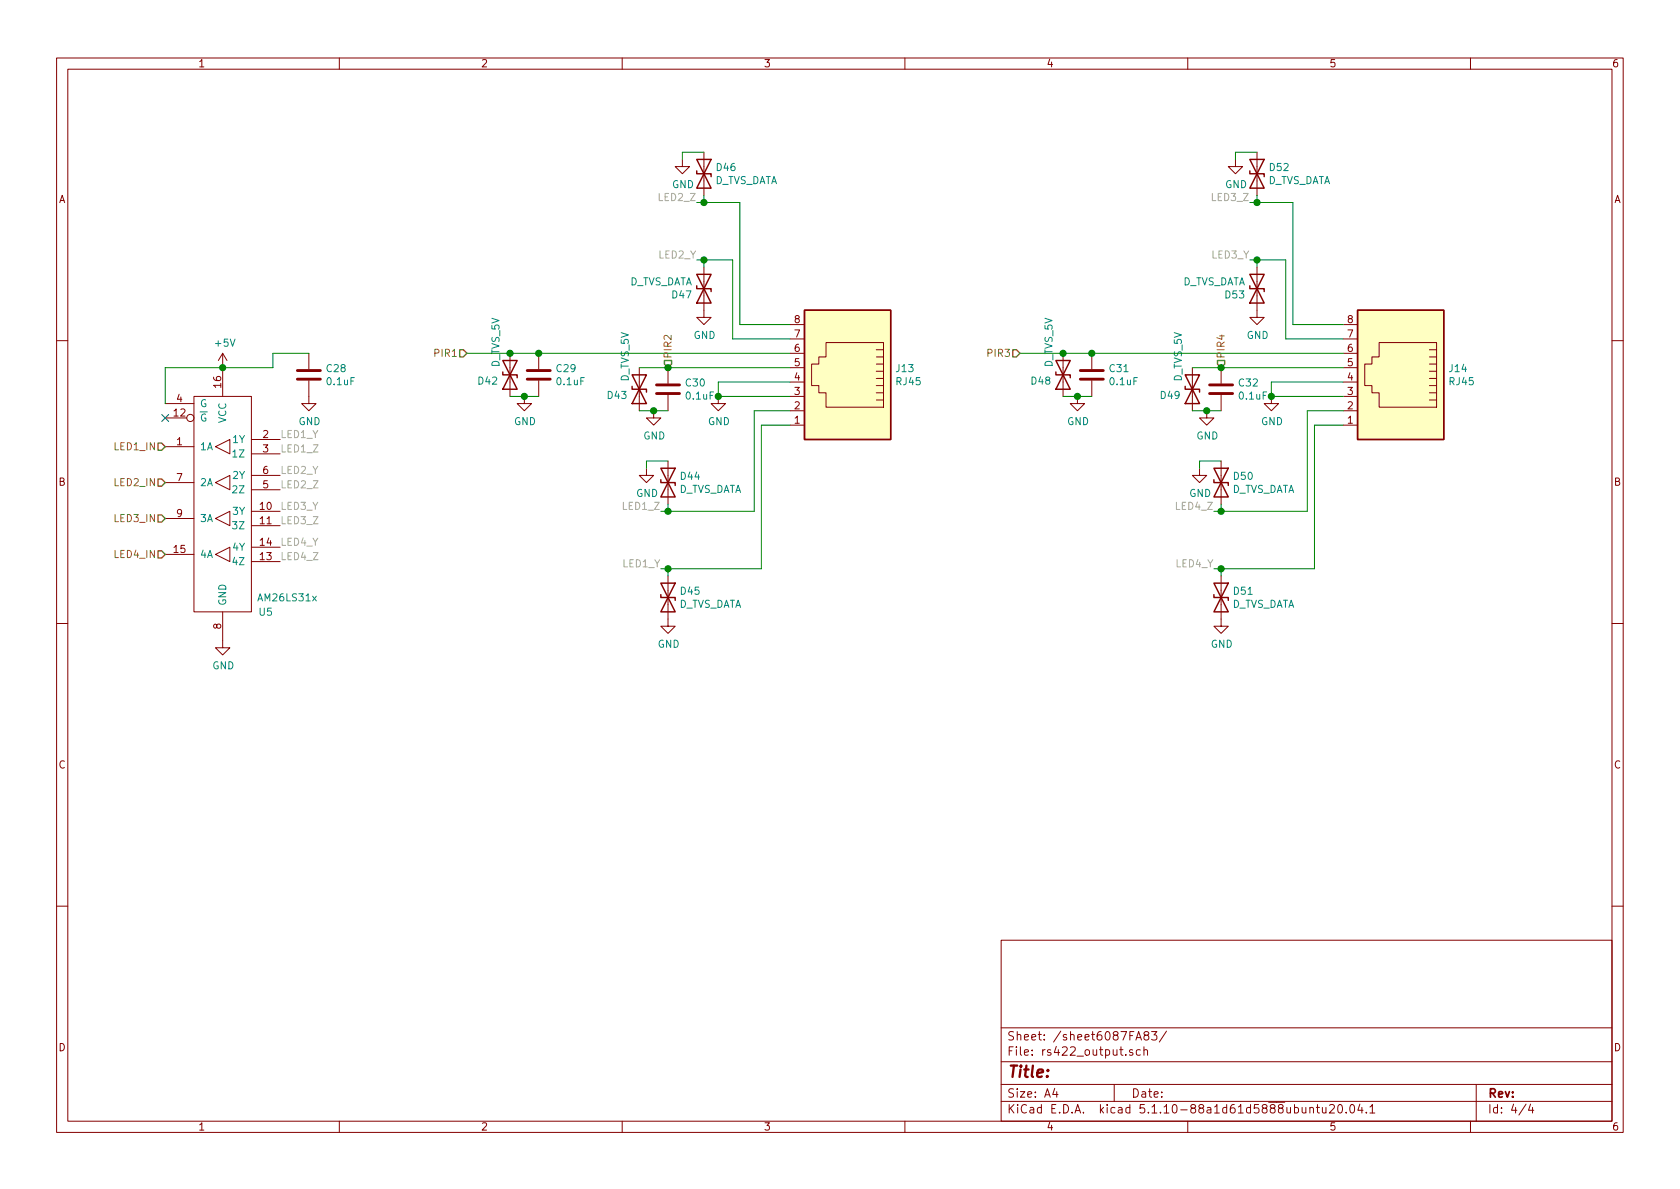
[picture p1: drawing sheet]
<svg xmlns="http://www.w3.org/2000/svg" width="297mm" height="210mm" viewBox="0 0 297 210" stroke-linecap="round" stroke-linejoin="round" font-family="sans-serif">
<g fill="none" stroke="#840000" stroke-width=".18">
<path d="M10 10.3h277v189.9h-277zM12 12.2h273v186.1h-273zM60 10.3v1.9M110 10.3v1.9M160 10.3v1.9M210 10.3v1.9M260 10.3v1.9M120.6 28.2v1.3h1.3l-1.3 1.2-1.2-1.2h1.2M124.5 26.9v7.6M218.4 28.2v1.3h1.3l-1.3 1.2-1.2-1.2h1.2M222.2 26.9v7.6M124.5 47.2v8.9h1.2l-1.2 1.3-1.3-1.3h1.3"/>
<path d="M139.7 59.9h2.5M139.7 57.4h2.5M222.2 47.2v8.9h1.3l-1.3 1.3-1.2-1.3h1.2M237.5 59.9h2.5M237.5 57.4h2.5M10 60.2h2M29.2 79h5.1M29.2 73.9h3.8M29.2 71.4h5.1M34.3 70.1h10.1v38.1h-10.1zM38.1 79l2.5-1.3v2.6zM39.4 62.5l-.8 1.2"/>
<path d="M39.4 62.5v7.6M39.4 62.5l.7 1.2M44.4 77.7h5.1M54.6 67.3v4.1h1.3l-1.3 1.2-1.3-1.2h1.3M54.6 62.5v2.8M90.2 62.5v7.6M92.7 70.1v1.3h1.3l-1.3 1.2-1.3-1.2h1.3M95.2 62.5v2.8M95.2 67.3v2.8M113 65v7.6M115.6 72.6v1.3h1.2l-1.2 1.3-1.3-1.3h1.3M118.1 65v2.8"/>
<path d="M118.1 69.8v2.8M127 70.1v1.3h1.3l-1.3 1.2-1.3-1.2h1.3M139.7 75.2h2.5M139.7 72.6h2.5M139.7 70.1h2.5M139.7 67.6h2.5M139.7 65h2.5M139.7 62.5h2.5M146 60.6h10.2v11.4h-10.2v-2.5h-1.2v-1.3h-1.3v-3.8h1.3v-1.3h1.2zM154.9 70.7h1.3M154.9 69.5h1.3M154.9 68.2h1.3"/>
<path d="M154.9 66.9h1.3M154.9 65.7h1.3M154.9 64.4h1.3M154.9 63.1h1.3M154.9 61.8h1.3M188 62.5v7.6M190.5 70.1v1.3h1.3l-1.3 1.2-1.3-1.2h1.3M193 62.5v2.8M193 67.3v2.8M210.8 65v7.6M213.4 72.6v1.3h1.2l-1.2 1.3-1.3-1.3h1.3M215.9 65v2.8"/>
<path d="M215.9 69.8v2.8M224.8 70.1v1.3h1.3l-1.3 1.2-1.3-1.2h1.3M237.5 75.2h2.5M237.5 72.6h2.5M237.5 70.1h2.5M237.5 67.6h2.5M237.5 65h2.5M237.5 62.5h2.5M243.8 60.6h10.2v11.4h-10.2v-2.5h-1.2v-1.3h-1.3v-3.8h1.3v-1.3h1.2zM252.7 70.7h1.3M252.7 69.5h1.3M252.7 68.2h1.3"/>
<path d="M252.7 66.9h1.3M252.7 65.7h1.3M252.7 64.4h1.3M252.7 63.1h1.3M252.7 61.8h1.3M285 60.2h2M29.2 98h5.1M29.2 85.3h5.1M29.2 91.7h5.1M38.1 98l2.5-1.2v2.5zM38.1 91.7l2.5-1.3v2.6zM38.1 85.3l2.5-1.2v2.5z"/>
<path d="M44.4 90.4h5.1M44.4 93h5.1M44.4 99.3h5.1M44.4 96.8h5.1M44.4 80.3h5.1M44.4 86.6h5.1M44.4 84.1h5.1M114.3 82.8v1.3h1.3l-1.3 1.2-1.3-1.2h1.3M118.1 81.5v7.6M212.1 82.8v1.3h1.3l-1.3 1.2-1.3-1.2h1.3M215.9 81.5v7.6M10 110.3h2"/>
<path d="M39.4 108.2v6.3h1.2l-1.2 1.3-1.3-1.3h1.3M118.1 101.8v8.9h1.3l-1.3 1.3-1.3-1.3h1.3M215.9 101.8v8.9h1.3l-1.3 1.3-1.3-1.3h1.3M285 110.3h2M10 160.2h2M177 166.3h108v32h-108zM285 160.2h2M60 198.3v1.9M110 198.3v1.9M160 198.3v1.9M177 194.8h108M177 191.8h108"/>
<path d="M177 187.8h108M177 181.8h108M186.5 192.5l-.4 1h1M186.8 193v1M197 191.8v3M200.3 185.7l-.4-.1-.2 .2 .1 .2 .5 .2v.3h-.6M200.8 183.9l.5-1.5 .5 1.5M201 183.5h.7M201.6 185.7l-.4-.1-.3 .3 .1 .6 .2 .1 .4-.1M202.3 185.7l.2-.1 .3 .1 .1 .9M202.3 185.1v1.5M202.5 183.1l-.2-.3v-.2l.2-.2 .5 .1 .1 .2-.1 .2-.6 .2a.48 .48 0 0 0-.1 .7l.2 .1 .5-.1a.48 .48 0 0 0 0-.7h-.2"/>
<path d="M203.6 182.4h.9l-.5 .6 .5 .1v.7l-.2 .1-.7-.1M206.2 182.3l-1.2 2M210 198.3v1.9M231.6 196l.2-.2 .4 .1v.9M231.6 195.8v1M232.7 195.8h.6M232.9 195.3v1.3l.4 .2M233.8 195.8l.1 .9 .3 .1 .2-.1M234.4 195.8v1M235.1 195.5l.2-.2h.4l.2 .5-.9 1h.9M236.7 195.4l.3-.1a.94 .94 0 0 1 0 1.5h-.1a1 1 0 0 1-.2-1.4zM238 196.7v.1"/>
<path d="M238.8 195.5l.3-.2a.94 .94 0 0 1 0 1.5 .82 .82 0 0 1-.3-1.3zM240.4 195.2l-.3 1.1h.9M240.8 195.8v1M241.6 196.7v.1M242.2 195.8l.4-.5v1.5M242.2 196.8h.9M260 198.3v1.9M261 191.8v6.5M269.8 195.2l-1.2 2M270.6 195.2l-.3 1.1h.9M271 195.8v1"/>
<circle cx="33.7" cy="73.9" r=".63"/>
</g>
<g fill="none" stroke="#840000" stroke-width=".25">
<path d="M123.2 30.2v.5h2.5v.5M123.2 28.2l2.5 5.1h-2.5l2.5-5.1zM221 30.2v.5h2.5v.5M221 28.2l2.5 5.1h-2.5l2.5-5.1zM123.2 50.5v.5h2.5v.6M123.2 48.5h2.5l-2.5 5.1h2.5zM142.2 54.9h15.3v22.8h-15.3zM221 50.5v.5h2.5v.6M221 48.5h2.5l-2.5 5.1h2.5zM240 54.9h15.3v22.8h-15.3zM88.9 65.8v.5h2.5v.5M88.9 63.7h2.5l-2.5 5.1h2.5z"/>
<path d="M111.8 68.3v.5h2.5v.5M111.8 66.3h2.5l-2.5 5.1h2.5zM186.7 65.8v.5h2.5v.5M186.7 63.7h2.5l-2.5 5.1h2.5zM209.5 68.3v.5h2.6v.5M209.5 66.3h2.6l-2.6 5.1h2.6zM116.8 84.8v.5h2.6v.5M116.8 82.8l2.6 5.1h-2.6l2.6-5.1zM214.6 84.8v.5h2.6v.5M214.6 82.8l2.6 5.1h-2.6l2.6-5.1zM116.8 105.2v.5h2.6v.5M116.8 103.1l2.6 5.1h-2.6l2.6-5.1z"/>
<path d="M214.6 105.2v.5h2.6v.5M214.6 103.1l2.6 5.1h-2.6l2.6-5.1z"/>
</g>
<g fill="#ffffc2" stroke="#ffffc2" stroke-width=".18">
<path d="M240 54.9h15.3v22.8h-15.3z"/>
<path d="M142.2 54.9h15.3v22.8h-15.3z"/>
</g>
<path d="M52.6 67.1h4M52.6 65.5h4M93.2 67.1h4.1M93.2 65.5h4.1M116.1 69.6h4M116.1 68.1h4M191 67.1h4.1M191 65.5h4.1M213.9 69.6h4M213.9 68.1h4" fill="none" stroke="#840000" stroke-width=".51"/>
<g fill="none" stroke="#008400" stroke-width=".18">
<path d="M123.2 35.8h7.6v21.6h8.9M124.5 26.9h-3.9v1.3M124.5 34.5v1.3M221 35.8h7.6v21.6h8.9M222.2 26.9h-3.8v1.3M222.2 34.5v1.3M123.2 46h6.3v13.9h10.2M124.5 46v1.2M221 46h6.3v13.9h10.2M222.2 46v1.2M54.6 62.5h-6.3v2.5h-19.1v6.4M82.5 62.5h57.2"/>
<path d="M90.2 70.1h5M113 72.6h5.1M113 65h26.7M139.7 67.6h-12.7v2.5h12.7M139.7 72.6h-6.4v17.8h-16.5M139.7 75.2h-5.1v25.4h-17.8M180.3 62.5h57.2M188 70.1h5M210.8 72.6h5.1M210.8 65h26.7M237.5 67.6h-12.7v2.5h12.7M237.5 72.6h-6.4v17.8h-16.5"/>
<path d="M237.5 75.2h-5.1v25.4h-17.8M118.1 81.5h-3.8v1.3M118.1 89.1v1.3M215.9 89.1v1.3M215.9 81.5h-3.8v1.3M118.1 100.6v1.2M215.9 100.6v1.2"/>
</g>
<path d="M27.9 78.4h.7l.6 .6-.6 .6h-.7zM81.3 61.8h.6l.6 .7-.6 .6h-.6zM117.5 63.7h1.2v.7l-.6 .6-.6-.6zM179.1 61.8h.6l.6 .7-.6 .6h-.6zM215.3 63.7h1.2v.7l-.6 .6-.6-.6zM27.9 91.1h.7l.6 .6-.6 .6h-.7zM27.9 84.7h.7l.6 .6-.6 .7h-.7zM27.9 97.4h.7l.6 .6-.6 .7h-.7z" fill="none" stroke="#848400" stroke-width=".25"/>
<g fill="#008400" stroke="#008400" stroke-width=".25">
<circle cx="118.1" cy="65" r=".51"/>
<circle cx="90.2" cy="62.5" r=".51"/>
<circle cx="39.4" cy="65" r=".51"/>
<circle cx="92.7" cy="70.1" r=".51"/>
<circle cx="95.3" cy="62.5" r=".51"/>
<circle cx="115.6" cy="72.6" r=".51"/>
<circle cx="188" cy="62.5" r=".51"/>
<circle cx="222.3" cy="35.8" r=".51"/>
<circle cx="224.8" cy="70.1" r=".51"/>
<circle cx="127" cy="70.1" r=".51"/>
<circle cx="124.5" cy="46" r=".51"/>
<circle cx="215.9" cy="90.4" r=".51"/>
<circle cx="215.9" cy="65" r=".51"/>
<circle cx="193" cy="62.5" r=".51"/>
<circle cx="213.4" cy="72.6" r=".51"/>
<circle cx="215.9" cy="100.6" r=".51"/>
<circle cx="124.5" cy="35.8" r=".51"/>
<circle cx="190.5" cy="70.1" r=".51"/>
<circle cx="222.3" cy="46" r=".51"/>
<circle cx="118.1" cy="90.4" r=".51"/>
<circle cx="118.1" cy="100.6" r=".51"/>
</g>
<path d="M28.6 73.3l1.2 1.2M29.8 73.3l-1.2 1.2" fill="none" stroke="#000084" stroke-width=".18"/>
<text font-size="2.8" fill="#840000" x="178" y="190.5">Title:</text>
<g font-size="2.1" fill="#840000">
<text x="178" y="184">Sheet: /sheet6087FA83/</text>
<text x="178" y="186.7">File: rs422_output.sch</text>
<text x="178" y="196.9">KiCad E.D.A. kicad 5.1.10-88a1d61d5888ubuntu20.04.1</text>
<text x="178" y="194.1">Size: A4</text>
<text x="200" y="194.1">Date:</text>
<text x="263" y="194.1">Rev:</text>
<text x="263" y="196.9">Id: 4/4</text>
</g>
<g font-size="1.8" fill="#840000">
<text x="35" y="11.9">1</text>
<text x="85" y="11.9">2</text>
<text x="135" y="11.9">3</text>
<text x="185" y="11.9">4</text>
<text x="235" y="11.9">5</text>
<text x="285" y="11.9">6</text>
<text x="10.4" y="35.9">A</text>
<text x="285.4" y="35.9">A</text>
<text x="140.5" y="59.7">7</text>
<text x="140.5" y="57.1">8</text>
<text x="238.3" y="59.7">7</text>
<text x="238.3" y="57.1">8</text>
<text x="140.5" y="64.8">5</text>
<text x="140.5" y="62.2">6</text>
<text x="238.3" y="64.8">5</text>
<text x="238.3" y="62.2">6</text>
<text x="31.3" y="71.1">4</text>
<text x="39.1" y="68.5" transform="rotate(-90 39.1 68.5)">16</text>
<text x="140.5" y="69.8">3</text>
<text x="140.5" y="67.3">4</text>
<text x="238.3" y="69.8">3</text>
<text x="238.3" y="67.3">4</text>
<text x="30.8" y="73.7">12</text>
<text x="46.5" y="77.5">2</text>
<text x="140.5" y="74.9">1</text>
<text x="140.5" y="72.4">2</text>
<text x="238.3" y="74.9">1</text>
<text x="238.3" y="72.4">2</text>
<text x="31.3" y="78.7">1</text>
<text x="46.5" y="80">3</text>
<text x="46.5" y="83.8">6</text>
<text x="10.4" y="85.9">B</text>
<text x="31.3" y="85.1">7</text>
<text x="46.5" y="86.4">5</text>
<text x="285.4" y="85.9">B</text>
<text x="31.3" y="91.4">9</text>
<text x="46" y="90.2">10</text>
<text x="46" y="92.7">11</text>
<text x="30.8" y="97.8">15</text>
<text x="46" y="99.1">13</text>
<text x="46" y="96.5">14</text>
<text x="39.1" y="111.2" transform="rotate(-90 39.1 111.2)">8</text>
<text x="10.4" y="135.9">C</text>
<text x="285.4" y="135.9">C</text>
<text x="10.4" y="185.9">D</text>
<text x="285.4" y="185.9">D</text>
<text x="35" y="199.9">1</text>
<text x="85" y="199.9">2</text>
<text x="135" y="199.9">3</text>
<text x="185" y="199.9">4</text>
<text x="235" y="199.9">5</text>
<text x="285" y="199.9">6</text>
</g>
<g font-size="1.8" fill="#9e9e9e">
<text x="116.6" y="35.6">LED2_Z</text>
<text x="214.4" y="35.6">LED3_Z</text>
<text x="116.5" y="45.7">LED2_Y</text>
<text x="214.3" y="45.7">LED3_Y</text>
<text x="49.5" y="77.5">LED1_Y</text>
<text x="49.5" y="83.8">LED2_Y</text>
<text x="49.5" y="80">LED1_Z</text>
<text x="49.5" y="86.4">LED2_Z</text>
<text x="49.5" y="92.7">LED3_Z</text>
<text x="49.5" y="90.2">LED3_Y</text>
<text x="110.3" y="90.2">LED1_Z</text>
<text x="208.1" y="90.2">LED4_Z</text>
<text x="49.5" y="99.1">LED4_Z</text>
<text x="49.5" y="96.5">LED4_Y</text>
<text x="110.2" y="100.3">LED1_Y</text>
<text x="207.9" y="100.3">LED4_Y</text>
</g>
<g font-size="1.8" fill="#008484">
<text x="118.8" y="33.3">GND</text>
<text x="126.2" y="32.6">D_TVS_DATA</text>
<text x="126.7" y="30.2">D46</text>
<text x="216.6" y="33.3">GND</text>
<text x="224" y="32.6">D_TVS_DATA</text>
<text x="224.5" y="30.2">D52</text>
<text x="111.1" y="50.5">D_TVS_DATA</text>
<text x="118.9" y="52.8">D47</text>
<text x="208.9" y="50.5">D_TVS_DATA</text>
<text x="216.7" y="52.8">D53</text>
<text x="122.6" y="59.9">GND</text>
<text x="220.4" y="59.9">GND</text>
<text x="38.2" y="61.3">+5V</text>
<text x="57.8" y="65.8">C28</text>
<text x="88.3" y="65" transform="rotate(-90 88.3 65)">D_TVS_5V</text>
<text x="98.5" y="65.8">C29</text>
<text x="158.5" y="65.8">J13</text>
<text x="186.1" y="65" transform="rotate(-90 186.1 65)">D_TVS_5V</text>
<text x="196.2" y="65.8">C31</text>
<text x="256.3" y="65.8">J14</text>
<text x="57.9" y="68.1">0.1uF</text>
<text x="84.6" y="68">D42</text>
<text x="98.6" y="68.1">0.1uF</text>
<text x="107.5" y="70.6">D43</text>
<text x="111.2" y="67.5" transform="rotate(-90 111.2 67.5)">D_TVS_5V</text>
<text x="121.3" y="68.3">C30</text>
<text x="121.4" y="70.7">0.1uF</text>
<text x="158.5" y="68.1">RJ45</text>
<text x="182.4" y="68">D48</text>
<text x="196.3" y="68.1">0.1uF</text>
<text x="205.3" y="70.6">D49</text>
<text x="209" y="67.5" transform="rotate(-90 209 67.5)">D_TVS_5V</text>
<text x="219.1" y="68.3">C32</text>
<text x="219.2" y="70.7">0.1uF</text>
<text x="256.3" y="68.1">RJ45</text>
<text x="35.3" y="74.5">G</text>
<text x="35.3" y="72">G</text>
<text x="40" y="74.8" transform="rotate(-90 40 74.8)">VCC</text>
<text x="52.8" y="75.2">GND</text>
<text x="90.9" y="75.2">GND</text>
<text x="113.7" y="77.7">GND</text>
<text x="125.2" y="75.2">GND</text>
<text x="188.7" y="75.2">GND</text>
<text x="211.5" y="77.7">GND</text>
<text x="223" y="75.2">GND</text>
<text x="35.3" y="79.6">1A</text>
<text x="41.3" y="78.4">1Y</text>
<text x="41.4" y="80.9">1Z</text>
<text x="35.3" y="86">2A</text>
<text x="41.3" y="84.7">2Y</text>
<text x="41.4" y="87.2">2Z</text>
<text x="112.5" y="87.9">GND</text>
<text x="119.8" y="87.2">D_TVS_DATA</text>
<text x="120.4" y="84.9">D44</text>
<text x="210.3" y="87.9">GND</text>
<text x="217.6" y="87.2">D_TVS_DATA</text>
<text x="218.2" y="84.9">D50</text>
<text x="35.3" y="92.3">3A</text>
<text x="41.3" y="91.1">3Y</text>
<text x="41.4" y="93.6">3Z</text>
<text x="35.3" y="98.7">4A</text>
<text x="41.3" y="97.4">4Y</text>
<text x="41.4" y="99.9">4Z</text>
<text x="40" y="107.2" transform="rotate(-90 40 107.2)">GND</text>
<text x="45.8" y="106.3">AM26LS31x</text>
<text x="119.8" y="107.5">D_TVS_DATA</text>
<text x="120.4" y="105.2">D45</text>
<text x="217.6" y="107.5">D_TVS_DATA</text>
<text x="218.2" y="105.2">D51</text>
<text x="45.9" y="108.9">U5</text>
<text x="37.5" y="118.4">GND</text>
<text x="116.3" y="114.5">GND</text>
<text x="214.1" y="114.5">GND</text>
</g>
<g font-size="1.8" fill="#848400">
<text x="77.1" y="63.1">PIR1</text>
<text x="118.7" y="63.5" transform="rotate(-90 118.7 63.5)">PIR2</text>
<text x="174.9" y="63.1">PIR3</text>
<text x="216.5" y="63.5" transform="rotate(-90 216.5 63.5)">PIR4</text>
<text x="20.4" y="79.6">LED1_IN</text>
<text x="20.4" y="86">LED2_IN</text>
<text x="20.4" y="92.3">LED3_IN</text>
<text x="20.4" y="98.7">LED4_IN</text>
</g>
</svg>
